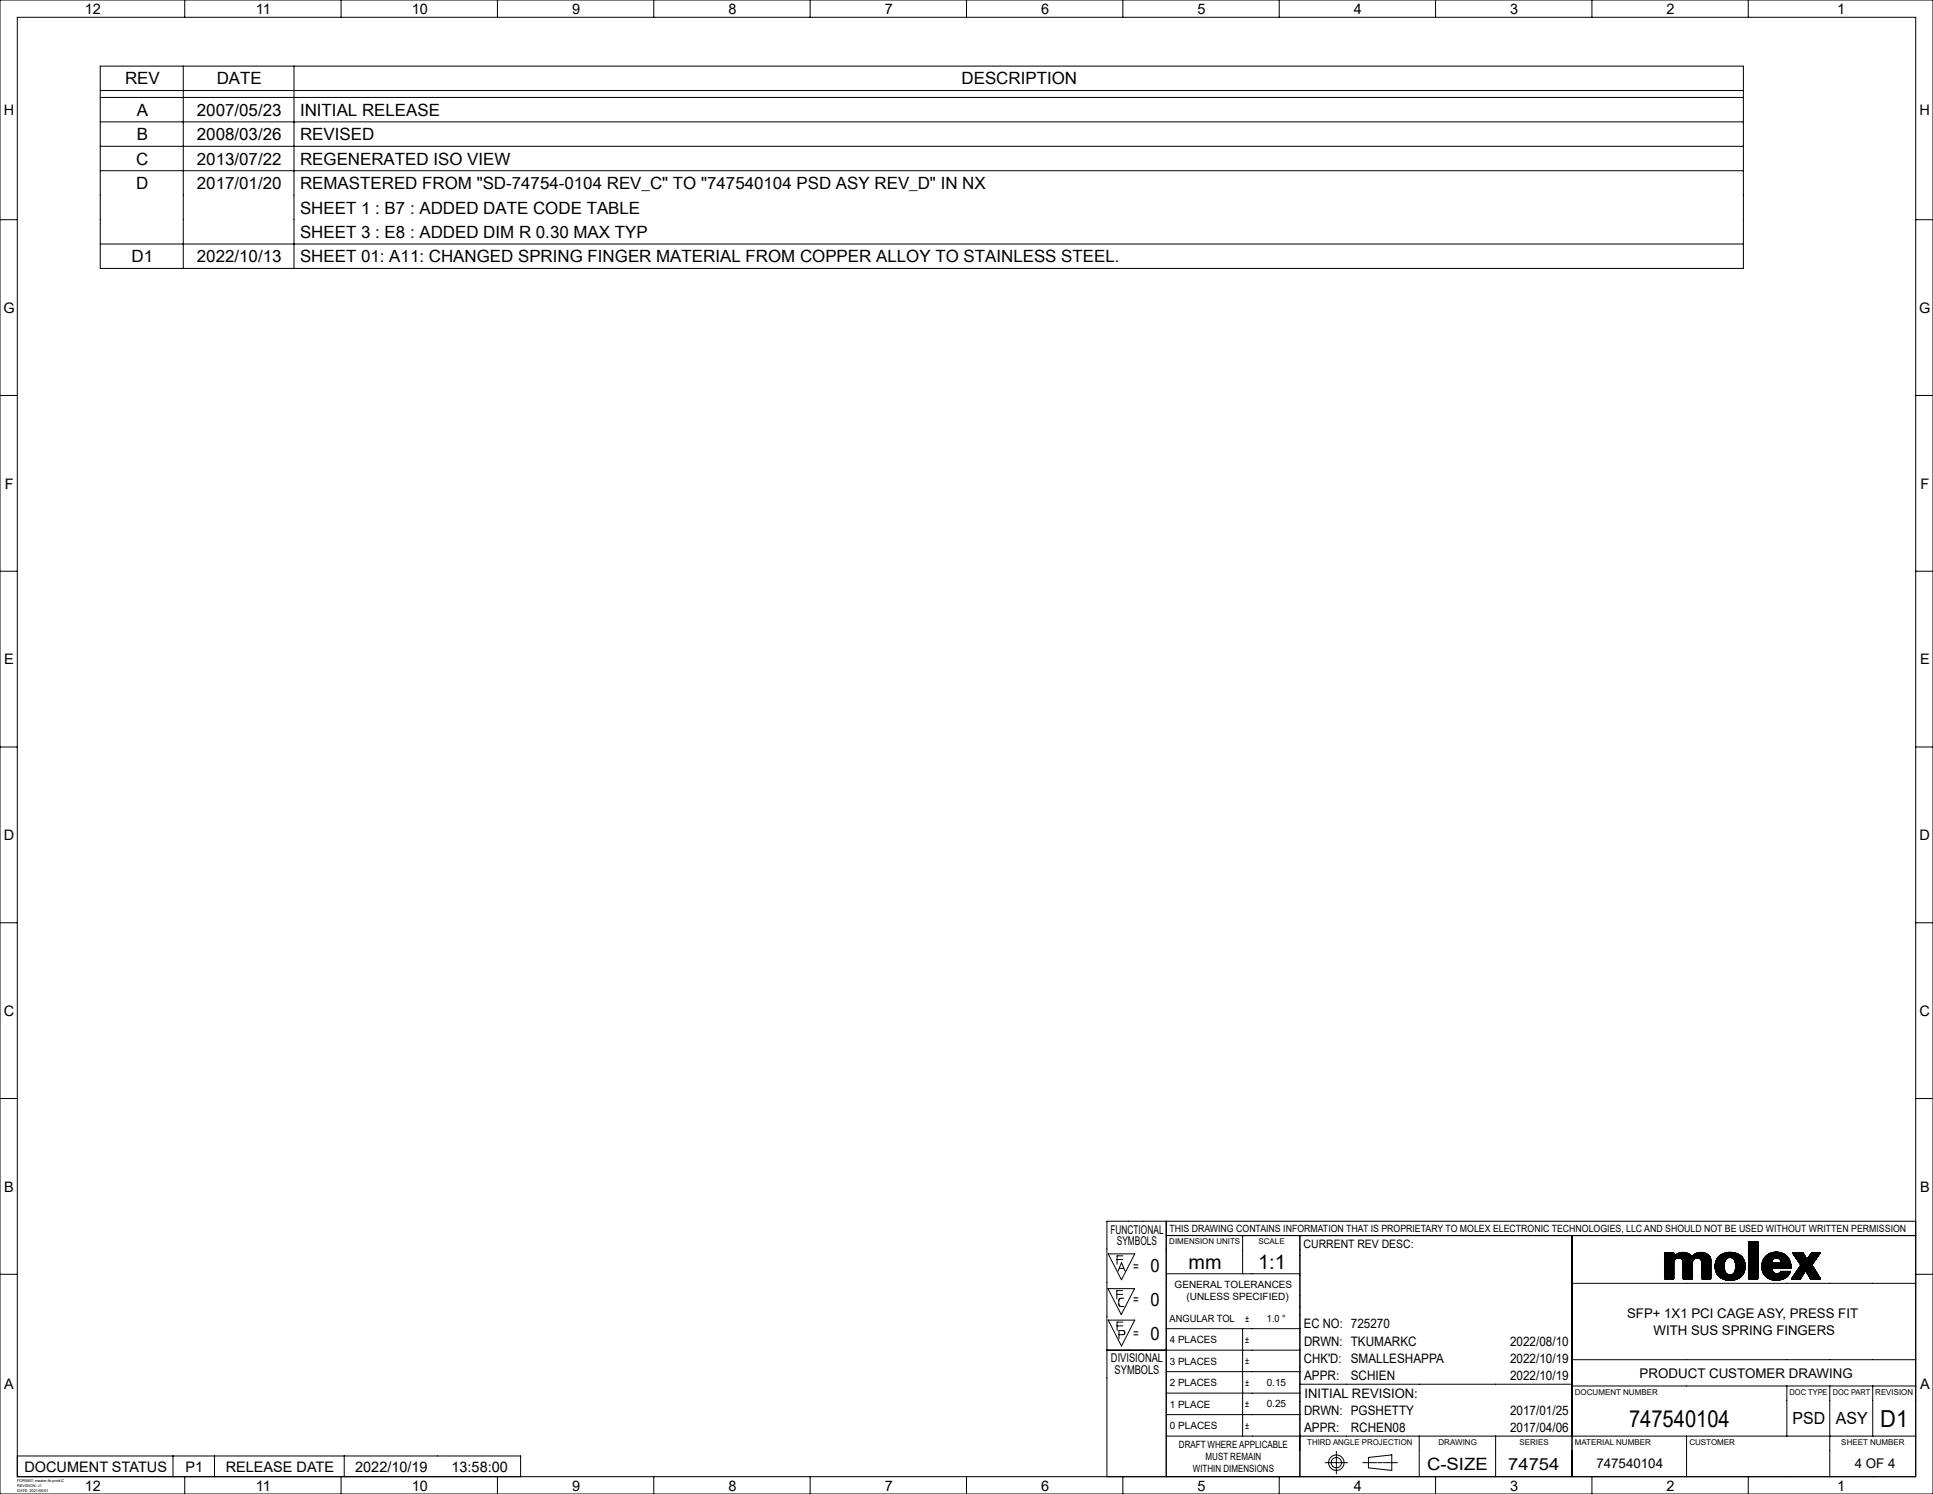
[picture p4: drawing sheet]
<svg xmlns="http://www.w3.org/2000/svg" width="559mm" height="432mm" viewBox="0 0 559 432" stroke-linecap="round" stroke-linejoin="round" font-family="sans-serif">
<g fill="none" stroke="#000" stroke-width=".29">
<path d="M0 0h558.8v431.8h-558.8zM5 5h548.8v421.8h-548.8zM29 19.1h475v58.5h-475zM53 19.1v58.5M53.4 0v5M85 19.1v58.5M98.6 0v5M143.8 0v5M189 0v5M234.2 0v5M279.4 0v5M324.6 0v5"/>
<path d="M369.8 0v5M415 0v5M460.2 0v5M505.4 0v5M29 26.2h475M29 28.2h475M29 35.2h475M29 42.3h475M29 49.3h475M0 63.5h5M29 70.5h475M553.8 63.5h5"/>
<path d="M0 114.3h5M553.8 114.3h5M0 165.1h5M553.8 165.1h5M0 215.9h5M553.8 215.9h5M0 266.7h5M553.8 266.7h5M0 317.5h5M553.8 317.5h5M337.1 357.1h216.7M337.1 353v73.8"/>
<path d="M359.2 357.1v11M375.8 357.1v69.7M454.4 357.1v69.7M505.4 358.8v10.8M505.4 358.8h2.8M505.5 358.8l-.1 .1M505.6 358.8l-.2 .2M505.6 358.8l-.2 .3 .3-.3M505.7 358.8l-.3 .3M505.8 358.8l-.4 .4M505.9 358.8l-.5 .5M506 358.8l-.6 .6"/>
<path d="M506.1 358.8l-.7 .7M506.2 358.8l-.8 .8M506.3 358.8l-.9 .9M506.5 358.8l-1.1 1.1M506.6 358.8l-1.2 1.2M506.8 358.8l-1.4 1.4M506.9 358.8l-1.5 1.5M507.1 358.8l-1.7 1.7M507.4 358.8l-2 2M507.5 358.8l-2.1 2.1M507.7 358.8l-2.3 2.3M507.8 358.8l-2.4 2.4"/>
<path d="M508 358.8l-2.6 2.6M508.1 358.8l-2.7 2.7M508.2 360l-2.8 2.8M508.2 359.9l-2.8 2.8M508.2 359.8l-2.8 2.8M508.2 359.7l-2.8 2.8M508.2 359.6l-2.8 2.8M508.2 359.5l-2.8 2.8M508.2 359.4l-2.8 2.8M508.2 359.3l-2.8 2.8M508.2 359.2l-2.8 2.8M508.2 359.1l-2.8 2.8"/>
<path d="M508.2 359l-2.8 2.8M508.2 358.9l-2.8 2.8M508.2 358.9l-2.8 2.7M508.2 358.8v10.8M553.8 353h-233.8v73.8M0 368.3h5M320.3 372.5h7.7l-3.9 7.4zM320.4 362.4h7.6l-3.8 7.5zM322.9 374.1h1.6M322.9 364h1.7M323.3 367.3l.9-2.4 1 2.4M323.6 366.6h1.3"/>
<path d="M324.5 373h-1.6v2.4M324.6 363h-1.7v2.4M324.9 375.2l-1.1 .1-.4 .6 .1 1.4 .6 .3h.8M337.1 368.1h38.7M454.4 370.9h99.4M481.2 369.2l2.7-2.7-2.7 2.8M481.2 368.1l2.7-2.6-2.7 2.8M481.2 365.7l2.7-2.7-2.7 2.8M481.2 365l2.7-2.7-2.7 2.8M481.2 364.2l2.1-2.1-2.1 2.1M481.2 363.5l1.4-1.4-1.4 1.4M481.2 363.2l1.1-1.1-1.1 1.1"/>
<path d="M481.2 362.5l.4-.4-.4 .4M481.2 369.6h2.7M481.2 362.1h2.7M481.2 362.1v7.5M481.2 362.1v.1M481.3 362.1l-.1 .1M481.3 362.1l-.1 .2M481.4 369.6l2.5-2.4-2.4 2.4M481.4 362.1l-.2 .3M481.7 362.1l-.5 .5M481.8 362.1l-.6 .7M481.9 362.1l-.7 .8"/>
<path d="M482 362.1l-.8 .8M482.1 362.1l-.9 1M482.4 362.1l-1.2 1.3M482.4 369.6l1.5-1.3-1.4 1.3M482.7 362.1l-1.5 1.5M482.8 362.1l-1.6 1.7M482.9 362.1l-1.7 1.8M483 362.1l-1.8 1.8M483.1 362.1l-1.9 2M483.4 362.1l-2.2 2.3M483.5 369.6l.4-.3-.3 .3M483.5 362.1l-2.3 2.4"/>
<path d="M483.7 362.1l-2.5 2.5M483.7 362.1l-2.5 2.6M483.8 362.1l-2.6 2.7M483.9 364.9a1.34 1.34 0 0 1 1.3-1.3 1.34 1.34 0 0 1 1.4 1.3M483.9 368.6l-1 1M483.9 368.5l-1.2 1.1M483.9 368.4l-1.3 1.2M483.9 368.1l-1.6 1.5M483.9 368l-1.7 1.6M483.9 367.9l-1.8 1.7M483.9 367.8l-1.9 1.8M483.9 367.7l-2 1.9"/>
<path d="M483.9 367.5l-2.1 2.1 2.1-2.1M483.9 367.4l-2.3 2.2M483.9 367.1l-2.6 2.5M483.9 366.9l-2.7 2.7M483.9 366.8l-2.7 2.7M483.9 366.6l-2.7 2.8M483.9 366.3l-2.7 2.8M483.9 366.2l-2.7 2.8M483.9 366.2l-2.7 2.7M483.9 366l-2.7 2.8M483.9 365.9l-2.7 2.8M483.9 365.8l-2.7 2.8"/>
<path d="M483.9 365.7l-2.7 2.7M483.9 365.6l-2.7 2.8M483.9 365.3l-2.7 2.8M483.9 365.2l-2.7 2.8M483.9 365.1l-2.7 2.7M483.9 365l-2.7 2.7M483.9 364.9l-2.7 2.8M483.9 369.6h-.1M483.9 369.5l-.1 .1M483.9 369.5l-.2 .1M483.9 369.2l-.5 .4M483.9 369l-.6 .6"/>
<path d="M483.9 369l-.7 .6M483.9 368.9l-.8 .7M483.9 368.8l-.9 .8M483.9 368.7l-1 .9M483.9 364.9v4.7M483.9 362.1v1.1a3.4 3.4 0 0 1 5.2 0 3.4 3.4 0 0 1 4.9-.3M483.9 364.8l-2.7 2.7M483.9 362.9l-2.7 2.7M483.9 362.7l-2.7 2.8M483.9 362.7l-2.7 2.7M483.9 362.6l-2.7 2.7M483.9 362.4l-2.7 2.8"/>
<path d="M483.9 362.1l-2.7 2.8M483.9 364.7l-2.7 2.7M483.9 364.6l-2.7 2.8M484 364.4l-2.8 2.8M484 364.3l-2.8 2.8M484.5 362.6l-3.3 3.3M484.7 362.5l-3.5 3.5M485 362.3l-3.8 3.8M485.2 362.2l-4 4M485.4 362.2l-4.2 4.1M485.5 362.1l-4.3 4.3M485.6 362.1l-4.4 4.4"/>
<path d="M485.8 362l-4.6 4.6M485.9 362l-4.7 4.7M486 362l-4.8 4.8M486.1 362l-4.9 4.9M486.3 362l-5.1 5.1M486.3 362l-1.7 1.7M486.4 364.2l1.8-1.8-1.8 1.8M486.5 362l-1.8 1.7M486.6 364.9v4.7h2.7M486.6 362l-1.7 1.6M486.6 362l-1.6 1.6M486.7 362l-1.6 1.6"/>
<path d="M486.9 362l-1.7 1.6M486.9 362l-1.5 1.6 1.6-1.6M487.1 362l-1.6 1.6M487.2 362l-1.6 1.6M487.3 362.1l-1.6 1.5M487.4 369.6l1.9-1.9-1.9 1.9M487.4 362.1l-1.7 1.6M487.5 362.1l-1.7 1.6M487.5 362.1l-1.6 1.6M487.6 362.1l-1.7 1.7M487.7 362.2l-1.7 1.6M487.8 362.2l-1.7 1.7 1.7-1.7"/>
<path d="M487.9 362.3l-1.7 1.7M488 362.3l-1.8 1.7M488 362.3l-1.7 1.8M488.1 369.6l1.2-1.1-1.2 1.1M488.1 362.4l-1.8 1.7M488.3 362.5l-1.9 1.8M488.4 362.5l-1.9 1.9M488.4 362.6l-1.9 1.9M488.5 362.6l-2 1.9M488.5 362.6l-2 2M488.6 362.7l-2.1 2M488.6 362.7l-2 2.1"/>
<path d="M488.7 362.8l-2.1 2.1M488.8 362.8l-2.2 2.2M488.8 369.6l.5-.4-.4 .4M488.8 362.9l-2.2 2.3 2.3-2.3M488.9 363l-2.3 2.3M489 363l-2.4 2.5M489 363.1l-2.4 2.4M489 363.1l-2.4 2.5M489.3 369.6v-4.7a1.34 1.34 0 0 1 1.3-1.3 1.34 1.34 0 0 1 1.4 1.3v4.7M489.3 369.6h.1M489.3 369.5l-.1 .1M489.3 369.5l-.2 .1"/>
<path d="M489.3 369.4l-.3 .2M489.3 369.3l-.3 .3M489.3 369l-.6 .6M489.3 368.9l-.7 .7M489.3 368.8l-.9 .8M489.3 368.7l-.9 .9M489.3 368.6l-1 1M489.3 368.3l-1.3 1.3M489.3 368.2l-1.5 1.4M489.3 368l-1.6 1.6 1.6-1.6M489.3 367.9l-1.8 1.7M489.3 367.6l-2.1 2"/>
<path d="M489.3 367.4l-2.2 2.2M489.3 367.3l-2.4 2.3M489.3 367.2l-2.5 2.4M489.3 367l-2.6 2.6M489.3 366.9l-2.7 2.7 2.7-2.6M489.3 366.6l-2.7 2.9M489.3 366.4l-2.7 2.8M489.3 366.3l-2.7 2.8M489.3 366.3l-2.7 2.7M489.3 366.1l-2.7 2.8M489.3 365.8l-2.7 3M489.3 365.7l-2.7 2.8"/>
<path d="M489.3 365.7l-2.7 2.7M489.3 365.5l-2.7 2.8M489.3 365.4l-2.7 2.8M489.3 365.3l-2.7 2.8M489.3 365.2l-2.7 2.8M489.3 365.1l-2.7 2.8M489.3 364.8l-2.7 3M489.3 364.7l-2.7 2.8M489.3 364.5l-2.7 2.9M489.4 364.4l-2.8 2.9M489.5 364.2l-2.9 3M489.7 362.6l-3.1 3.2"/>
<path d="M490.2 362.3l-3.6 3.6 3.4-3.5M490.4 362.2l-3.8 3.9M490.7 362.1l-4.1 4.1 4-4M490.8 363.6l1.7-1.5-1.6 1.5M490.8 362.1l-4.2 4.3M491 362l-4.4 4.5M491.1 362l-4.5 4.5M491.2 362l-4.6 4.7M491.3 362l-4.7 4.8M491.5 362l-4.9 5 4.9-5M491.7 362l-5.1 5.1M491.7 364.2l1.8-1.7-1.7 1.7"/>
<path d="M491.8 362l-1.9 1.7M491.8 362l-1.6 1.6M491.9 364.6l1.9-1.9-1.9 1.9M491.9 362l-1.6 1.6M492 369.5l2.6-2.6-2.6 2.7M492 367.8l2.6-2.6-2.6 2.7M492 367l2.6-2.5-2.6 2.7M492 369.6h2.6M492.1 362l-1.7 1.6M492.2 362l-1.7 1.6M492.2 362l-1.5 1.6M492.3 362l-1.6 1.6"/>
<path d="M492.6 369.6l2-1.9-2 1.9M492.6 362.1l-1.6 1.5M492.7 362.1l-1.6 1.5M492.7 362.1l-1.5 1.6M492.8 362.1l-1.6 1.6M492.9 362.2l-1.6 1.5M493 362.2l-1.6 1.6M493 362.2l-1.5 1.6 1.6-1.5M493.2 362.3l-1.7 1.6M493.2 362.3l-1.6 1.7M493.3 362.4l-1.7 1.6M493.4 362.4l-1.7 1.7"/>
<path d="M493.6 362.5l-1.8 1.8M493.6 362.6l-1.7 1.7M493.7 362.6l-1.8 1.8M493.7 362.6l-1.8 1.9M493.9 362.8l-1.9 1.9M494 362.8l-2 2M494 362.9l.6 1.2M494 362.9l-2 2M494.1 362.9l-2.1 2.1M494.1 363l-2.1 2.1M494.2 363l-2.2 2.2M494.2 363.1l-2.2 2.2"/>
<path d="M494.2 363.1l-2.2 2.3M494.3 363.2l-2.3 2.3M494.3 363.2l-2.3 2.5 2.4-2.4M494.4 363.4l-2.4 2.4M494.4 363.4l-2.4 2.6M494.5 363.5l-2.5 2.5M494.5 363.6l-2.5 2.5M494.5 363.7l-2.5 2.6M494.5 363.8l-2.5 2.8M494.6 364l-2.6 2.7M494.6 369.6h-.1M494.6 369.5l-.1 .1"/>
<path d="M494.6 369.4l-.2 .2M494.6 369.2l-.4 .4M494.6 369.1l-.5 .5M494.6 369l-.6 .6M494.6 368.9l-.7 .7M494.6 368.8l-.8 .8M494.6 368.7l-1 .9M494.6 368.5l-1.1 1.1M494.6 368.4l-1.3 1.2M494.6 368.3l-1.3 1.3M494.6 368.2l-1.4 1.4M494.6 368.1l-1.6 1.5"/>
<path d="M494.6 368l-1.6 1.6M494.6 367.9l-1.7 1.7M494.6 367.8l-1.9 1.8M494.6 367.5l-2.2 2.1M494.6 367.4l-2.3 2.2M494.6 367.3l-2.3 2.3M494.6 367.2l-2.5 2.4M494.6 367.1l-2.6 2.5M494.6 366.8l-2.6 2.6M494.6 366.7l-2.6 2.6M494.6 366.6l-2.6 2.6M494.6 366.5l-2.6 2.6"/>
<path d="M494.6 366.4l-2.6 2.6M494.6 366.2l-2.6 2.7 2.6-2.6M494.6 366.1l-2.6 2.6M494.6 365.9l-2.6 2.7M494.6 365.9l-2.6 2.6M494.6 365.8l-2.6 2.6M494.6 365.6l-2.6 2.7M494.6 365.5l-2.6 2.7 2.6-2.6M494.6 365.3l-2.6 2.7M494.6 365l-2.6 2.7M494.6 364.9l-2.6 2.7M494.6 364.9l-2.6 2.6"/>
<path d="M494.6 364.7l-2.6 2.7M494.6 364.6l-2.6 2.7M494.6 364.3l-2.6 2.7M494.6 364.2l-2.6 2.7M494.6 364.1l-2.6 2.6M494.6 364.1v5.5M495.8 366.7l4.8-4.7-4.8 4.8M496.3 363.8a4.3 4.3 0 0 0 1 5.4M497.3 362.8l-1 1M497.3 362.8l-.9 .9M497.5 362.7l-1.1 1.1M497.7 362.5l-1.5 1.5"/>
<path d="M498 362.4l-1.9 1.9M498.1 362.4l-2 2M498.3 362.3l-2.3 2.2M498.4 366l-2.1 2.1M498.4 365.9l-2.1 2.2M498.4 366.1l-2 2.1M498.4 365.8l-2.1 2.2M498.4 366.2l-2 2.1M498.4 366.3l-2 2M498.4 365.7l-2.2 2.2M498.4 366.4l-1.9 2 2-1.9M498.4 365.5l-2.2 2.4"/>
<path d="M498.5 365.5l-2.4 2.3M498.5 366.5l-2 2M498.5 365.3l-2.4 2.4M498.5 362.2l-2.5 2.5M498.5 366.6l-1.9 2M498.5 366.7l-1.8 2 1.8-1.9M498.5 365.2l-2.4 2.5M498.5 365.1l-2.4 2.5M498.5 366.9l-1.8 1.8M498.5 365l-2.5 2.5M498.5 367l-1.7 1.8M498.6 367.1l-1.8 1.7"/>
<path d="M498.6 367.1l-1.8 1.8M498.6 364.8l-2.6 2.6M498.6 367.2l-1.7 1.7M498.6 364.6l-2.6 2.7M498.6 367.3l-1.5 1.8M498.6 362.2l-2.7 2.7M498.7 364.5l-2.7 2.7M498.7 367.5l-1.6 1.6M498.7 364.4a1.47 1.47 0 0 1 1.4-1 1.47 1.47 0 0 1 1.4 1M498.7 364.4l-.3 1.6 .3 1.5M498.7 364.4l-2.8 2.8M498.7 362.1l-2.8 2.9"/>
<path d="M498.8 367.7l-1.6 1.5M498.8 367.8l-1.5 1.4M498.9 367.8l-1.5 1.5M498.9 364.1l-3 3M498.9 362.1l-3 3M498.9 367.9l-1.4 1.4M498.9 367.9l-1.4 1.5M499 368l-1.4 1.4M499 368.1l-1.3 1.3M499.1 362.1l-3.3 3.2M499.1 368.1l-1.4 1.4M499.1 362l-3.3 3.3"/>
<path d="M499.2 368.2l-1.4 1.3M499.2 368.2l-1.3 1.3M499.3 368.2l-1.4 1.4M499.3 362l-3.5 3.5M499.3 368.3l-1.3 1.3M499.4 362l-3.6 3.6M499.4 368.3l-1.3 1.3M499.5 368.4l-1.3 1.3 1.3-1.3M499.5 362l-3.7 3.7M499.6 362l-3.8 3.8M499.6 368.4l-1.3 1.3M499.7 368.4l-1.3 1.4 1.4-1.3"/>
<path d="M499.8 362l-4 3.9M499.9 368.5l-1.4 1.3M499.9 361.9l-4.1 4.1M499.9 361.9l-4.1 4.2M500 368.5l-1.4 1.3M500 368.5l-1.3 1.4M500.1 361.9l-4.3 4.3M500.2 368.5l-1.5 1.4M500.2 361.9l-4.4 4.4M500.2 361.9l-4.4 4.5M500.3 368.5l-1.5 1.4M500.3 363.5l1.4-1.3-1.3 1.3"/>
<path d="M500.4 368.5l-1.5 1.4M500.4 361.9l-4.6 4.6M500.5 362l-4.7 4.6M500.5 368.4l-1.5 1.5M500.7 368.4l-1.6 1.6M500.8 362l-4.9 4.9M500.9 362l-5 5M501 362l-1.7 1.7M501.1 362l-1.6 1.5M501.2 362l-1.5 1.5M501.3 362.1l-1.5 1.4M501.4 362.1l-1.5 1.3"/>
<path d="M501.5 362.1l-1.4 1.3M501.5 364.4a3.2 3.2 0 0 1-.9 4 1.47 1.47 0 0 1-1.9-.9M501.5 362.1l-1.3 1.3M501.5 364.5l1.7-1.6-1.7 1.6M501.6 362.1l-1.4 1.3M501.7 365.1l1.9-1.8-1.9 1.9M501.8 362.2l-1.3 1.3M501.9 362.2l-1.3 1.3M502 362.3l-1.3 1.3M502 362.3l-1.2 1.3 1.3-1.3M502.2 362.4l-1.3 1.3M502.3 362.4l-1.4 1.3"/>
<path d="M502.3 362.4l-1.3 1.3M502.4 362.5l-1.4 1.3M502.5 362.5l-1.4 1.3M502.5 362.5l-1.3 1.4M502.6 362.6l-1.4 1.4M502.7 362.6l-1.4 1.5M502.8 362.7l-1.5 1.4M502.9 362.7l-1.5 1.5M503 362.8l-1.6 1.5M503 362.8a4.1 4.1 0 0 1 1.1 5 4.1 4.1 0 0 1-4.7 2.2l-2.1-.8M503 362.8a5.3 5.3 0 0 0-5.7 0M503.1 362.8l-1.6 1.6"/>
<path d="M503.2 363l-1.6 1.6M503.3 363l-1.7 1.7M503.3 363l-1.7 1.8M503.4 363.1l-1.8 1.8M503.5 363.1l-1.9 1.9M503.5 363.2l-1.8 1.9M503.6 363.3l-1.9 2M503.7 363.4l-2 2M503.7 363.4l-2 2.1M503.7 368.6l-.5 .5M503.8 363.5l-2.1 2.1 2.1-2M503.8 363.6l-2 2.2"/>
<path d="M503.9 363.7l-2.1 2.2M503.9 363.8l-2.1 2.2M504 368.2l-1.1 1.1M504 363.8l-2.2 2.3M504 363.9l-2.2 2.3M504 363.9l-2.3 2.4M504.1 364l-2.4 2.4M504.1 368l-1.5 1.5M504.1 364.1l-2.4 2.4M504.1 367.9l-1.6 1.6M504.1 364.2l-2.4 2.4M504.2 364.2l-2.5 2.6"/>
<path d="M504.2 364.3l-2.5 2.6M504.2 367.7l-2 1.9M504.2 364.4l-2.6 2.6M504.3 364.5l-2.7 2.7M504.3 367.5l-2.3 2.2M504.3 364.5l-2.7 2.8M504.3 364.6l-2.8 2.8M504.3 364.7l-2.9 2.9M504.3 367.3l-2.4 2.5M504.4 364.8l-3 3M504.4 367.2l-2.6 2.6M504.4 364.8l-5.2 5.2 1.6-1.7"/>
<path d="M504.4 364.9l-5.1 5.1M504.4 367.1l-2.8 2.8M504.4 365l-5 5M504.4 366.9l-3 3M504.4 365.1l-4.8 4.9 4.9-4.8M504.5 366.8l-3.1 3.1M504.5 365.3l-4.8 4.8M504.5 366.7l-3.3 3.3M504.5 365.4l-4.7 4.7M504.5 366.5l-3.4 3.5M504.5 366.5l-3.5 3.5M504.5 365.5l-4.5 4.6"/>
<path d="M504.5 365.6l-4.4 4.5M504.5 366.3l-3.7 3.7M504.5 366.2l-3.8 3.8M504.5 365.8l-4.2 4.3M504.5 365.7l-4.3 4.4M504.5 366.1l-3.9 4M504.5 366l-4 4.1M504.5 365.9l-4.1 4.2M505.4 360.6l1.8-1.8-1.8 1.8M505.4 369.6h2.8M508.2 369.6h-.1M508.2 369.5l-.1 .1"/>
<path d="M508.2 369.5l-.2 .1M508.2 369.4l-.3 .2M508.2 369.3l-.4 .3M508.2 369.2l-.4 .4M508.2 369.1l-.6 .5M508.2 369l-.6 .6M508.2 368.9l-.7 .7M508.2 368.8l-.9 .8M508.2 368.7l-.9 .9M508.2 368.6l-1 1M508.2 368.5l-1.2 1.1M508.2 368.4l-1.3 1.2"/>
<path d="M508.2 368.3l-1.3 1.3M508.2 368.2l-1.5 1.4M508.2 368.1l-1.6 1.5M508.2 368l-1.6 1.6M508.2 367.9l-1.8 1.7M508.2 367.8l-1.9 1.8M508.2 367.6l-2 2 2-1.9M508.2 367.5l-2.2 2.1M508.2 367.4l-2.3 2.2M508.2 367.3l-2.3 2.3M508.2 367.2l-2.5 2.4M508.2 367.1l-2.6 2.5"/>
<path d="M508.2 367l-2.6 2.6M508.2 366.9l-2.8 2.7M508.2 366.8l-2.8 2.8M508.2 366.6l-2.8 2.8M508.2 366.6l-2.8 2.7M508.2 366.5l-2.8 2.8M508.2 366.3l-2.8 2.8M508.2 366.3l-2.8 2.7M508.2 366.2l-2.8 2.8M508.2 366l-2.8 2.8M508.2 365.9l-2.8 2.8M508.2 365.9l-2.8 2.7"/>
<path d="M508.2 365.7l-2.8 2.8M508.2 365.6l-2.8 2.8M508.2 365.6l-2.8 2.7M508.2 365.4l-2.8 2.8M508.2 365.3l-2.8 2.8M508.2 365.2l-2.8 2.8M508.2 365.1l-2.8 2.8M508.2 365l-2.8 2.8M508.2 364.9l-2.8 2.8M508.2 364.8l-2.8 2.8M508.2 364.7l-2.8 2.8M508.2 364.6l-2.8 2.8"/>
<path d="M508.2 364.5l-2.8 2.8M508.2 364.4l-2.8 2.8M508.2 364.3l-2.8 2.8M508.2 364.2l-2.8 2.8M508.2 364.1l-2.8 2.8M508.2 364l-2.8 2.8M508.2 363.9l-2.8 2.8M508.2 363.8l-2.8 2.8M508.2 363.7l-2.8 2.8M508.2 363.6l-2.8 2.8M508.2 363.5l-2.8 2.8M508.2 363.4l-2.8 2.7"/>
<path d="M508.2 363.3l-2.8 2.8M508.2 363.2l-2.8 2.8M508.2 363.1l-2.8 2.7M508.2 363l-2.8 2.8M508.2 362.9l-2.8 2.8M508.2 362.7l-2.8 2.8M508.2 362.7l-2.8 2.7M508.2 362.6l-2.8 2.8M508.2 362.4l-2.8 2.8M508.2 362.4l-2.8 2.7M508.2 362.3l-2.8 2.8M508.2 362.1l-2.8 2.8"/>
<path d="M508.2 362.1l-2.8 2.7M508.2 362l-2.8 2.8M508.2 361.8l-2.8 2.8M508.2 361.7l-2.8 2.8M508.2 361.7l-2.8 2.7M508.2 361.5l-2.8 2.8M508.2 361.4l-2.8 2.8M508.2 361.4l-2.8 2.7M508.2 361.2l-2.8 2.8M508.2 361.1l-2.8 2.8M508.2 361l-2.8 2.8M508.2 361l-2.8 2.7"/>
<path d="M508.2 360.8l-2.8 2.8M508.2 360.7l-2.8 2.8M508.2 360.7l-2.8 2.7M508.2 360.5l-2.8 2.8M508.2 360.4l-2.8 2.8M508.2 360.4l-2.8 2.7M508.2 360.2l-2.8 2.8M508.2 360.1l-2.8 2.8M509.3 366.1l4.3-4.2-4.3 4.3M509.3 365.7l3.9-3.8-3.9 3.9M509.3 366.4l4.6-4.5-4.6 4.6M509.3 366.5l.5 1.6"/>
<path d="M509.3 366.8l4.9-4.8-4.8 4.8M509.6 367.8l2.8-2.7-2.7 2.7M509.8 368.1l1.1 1.2 1 .5 1.1 .2M510.9 362.7l-.8 .8M511.2 362.5l-1.3 1.3M511.4 362.4l-1.6 1.6M511.4 369.6l1.7-1.6-1.6 1.6M511.6 362.3l-1.9 1.9M511.8 362.2a4.1 4.1 0 0 0-2.5 4.3M511.8 362.2l-2.2 2.2M511.9 362.2l-2.3 2.3M512.1 362.1l-2.6 2.6"/>
<path d="M512.2 364.9l-2.6 2.7M512.2 365l-2.6 2.6M512.2 364.8l-2.7 2.7M512.2 366.8l-1.9 1.9M512.2 364.7l-2.7 2.7M512.2 366.9l-1.8 1.9M512.2 362l-2.7 2.8M512.2 367l-1.8 1.9 1.9-1.8M512.3 365.1l-2.7 2.6M512.3 364.5l-2.8 2.9M512.3 367.1l-1.8 1.9M512.3 367.2l-1.8 1.8"/>
<path d="M512.3 364.3l-2.8 3M512.4 367.3l-1.8 1.8M512.4 367.4l-1.8 1.7M512.4 369.9l2.6-2.4-2.5 2.4M512.4 362l-3 3M512.4 367.4l-1.7 1.7M512.5 362l-3.1 3.1M512.5 367.5l-1.7 1.7M512.5 366.6l1.7-1.5-1.6 1.5M512.5 367.6l-1.6 1.7M512.6 365.1l-2.9 2.8M512.6 364a1.34 1.34 0 0 1 1.5-.3 1.34 1.34 0 0 1 .8 1.4h-2.7z"/>
<path d="M512.6 362l-3.2 3.2M512.6 367.7l-1.7 1.6M512.7 367.7l-1.6 1.7 1.6-1.6M512.7 365.1l-3 2.9M512.8 361.9l-3.5 3.5M512.8 365.1l-3 3M512.8 367.8l-1.7 1.6M512.8 367.9l-1.6 1.6M512.8 361.9l-3.5 3.6M512.9 367.9l-1.7 1.6M513 361.9l-3.7 3.7M513 365.1l-3.2 3.1"/>
<path d="M513 368l-1.7 1.5M513 370l2.7-2.5-2.6 2.5M513.1 365.1l-3.2 3.2M513.2 363.6l1.5-1.5-1.7 1.6M513.2 368.1l-1.7 1.5M513.3 368.1l-1.7 1.6M513.3 365.1l-3.3 3.3M513.3 361.9l-4 4M513.3 368.1l-1.6 1.6M513.4 365.1l-3.4 3.4M513.4 361.9l-4.1 4.1M513.4 368.1l-1.7 1.6"/>
<path d="M513.5 365.1l-3.4 3.4M513.5 368.1l-1.7 1.7M513.6 368.1l-1.7 1.7M513.6 365.1l-3.5 3.5M513.7 368.1l-1.7 1.7M513.7 365.1l-3.5 3.5M513.7 361.9l-4.4 4.4M513.8 365.1l-3.6 3.6M513.8 368.1l-1.8 1.7M513.9 365.1l-1.6 1.5M513.9 368.1l-1.8 1.8M514 361.9l-4.7 4.7"/>
<path d="M514 365.1l-1.6 1.5M514.1 366.6l3-2.9-3 2.9M514.1 361.9l-4.8 4.8M514.2 368l-1.9 1.9 1.7-1.8M514.3 365.1l-1.6 1.5M514.3 362l-4.9 4.9M514.4 365.1l-1.6 1.5M514.4 362l-5 5M514.5 362l-5.1 5.1M514.5 365.1l-1.6 1.5M514.6 365.1l-1.6 1.5M514.6 362l-5.2 5.2"/>
<path d="M514.7 364.2l1.5-1.4-1.5 1.5M514.7 365.1l-1.6 1.5M514.8 367.5h2.8l-.4 .9-1.2 1.1M514.8 367.5h-.1M514.8 365.1l-1.6 1.5M514.8 362.1l-1.6 1.5M514.8 367.5l-.2 .2M514.9 362.1l-1.6-.2-1.5 .3M514.9 362.1l1.3 .7 1 1.1M514.9 364.8l1.7-1.7-1.7 1.8M514.9 362.1l-1.5 1.5M515 362.1l-1.5 1.5"/>
<path d="M515.1 362.2l-1.5 1.4M515.1 369.8l2.3-2.3-2.5 2.4M515.1 367.5l-2.6 2.5M515.1 362.2l-1.4 1.4M515.2 367.5l-2.6 2.5M515.2 362.2l-1.4 1.4M515.3 362.2l-1.4 1.4M515.3 367.5l-2.6 2.5M515.4 362.3l-1.5 1.3M515.4 367.5l-2.5 2.5M515.4 362.3l-1.4 1.4M515.5 367.5l-2.6 2.5"/>
<path d="M515.5 362.3l-1.4 1.4M515.6 362.4l-1.4 1.4 1.4-1.4M515.7 362.4l-1.4 1.4M515.8 362.5l-1.4 1.4M515.8 367.5l-2.6 2.5M515.9 362.6l-1.4 1.4M515.9 367.5l-2.6 2.5M516 367.5l-2.6 2.5M516 362.6l-1.5 1.4M516 369.5l-1.4 .4-1.6 .1M516 362.6l-1.4 1.5M516.1 362.7l-1.5 1.4"/>
<path d="M516.1 367.5l-2.6 2.5M516.2 367.5l-2.6 2.5M516.3 362.8l-1.6 1.5M516.3 362.9l-1.5 1.5M516.3 367.5l-2.6 2.5M516.4 362.9l-1.6 1.6M516.4 367.5l-2.6 2.5M516.5 363l-1.6 1.6M516.5 363l-1.6 1.7M516.5 367.5l-2.6 2.5M516.7 363.2l-1.8 1.8M516.7 363.2l-3.4 3.4"/>
<path d="M516.7 363.3l-3.3 3.3M516.8 363.3l-3.3 3.3M516.8 367.5l-2.8 2.5M516.9 363.4l-3.3 3.2M516.9 363.5l-3.1 3.1M516.9 367.5l-2.5 2.5M517 363.6l-3.1 3M517 368.6l-.5 .5M517.1 367.5l-2.6 2.4M517.1 363.8l-2.9 2.8M517.1 367.5l-2.4 2.4M517.1 363.8l-2.7 2.8"/>
<path d="M517.2 363.9l-2.8 2.7M517.2 368.4l-.9 .9M517.2 363.9l.5 1.3 .1 1.4h-5.6a1.38 1.38 0 0 0 1 1.4 1.38 1.38 0 0 0 1.6-.5M517.2 364l-2.7 2.6M517.2 367.5l-2.5 2.4M517.2 364l-2.5 2.6M517.3 364.1l-2.5 2.5M517.3 364.2l-2.5 2.4M517.3 368.1l-1.3 1.4M517.3 364.2l-2.3 2.4M517.4 364.3l-2.3 2.3M517.4 364.4l-2.3 2.2"/>
<path d="M517.4 364.5l-2.1 2.1M517.4 367.9l-1.6 1.7M517.5 364.5l-2.1 2.1M517.5 364.6l-2 2M517.5 367.7l-1.9 1.9M517.5 364.7l-1.9 1.9M517.5 367.6l-2 2.1M517.5 367.5l-2.4 2.3M517.5 364.8l-1.8 1.8M517.6 364.9l-1.8 1.7M517.6 367.5l-2.3 2.2M517.6 364.9l-1.7 1.7"/>
<path d="M517.6 365l-1.6 1.6M517.6 365.1l-1.5 1.5M517.7 365.2l-1.5 1.4M517.7 365.2l-1.4 1.4M517.7 365.3l-1.3 1.3M517.7 365.4l-1.2 1.2M517.7 365.5l-1.1 1.1M517.7 365.6l-1 1M517.8 365.7l-1 .9M517.8 365.7l-.9 .9M517.8 365.8l-.8 .8M517.8 365.9l-.7 .7"/>
<path d="M517.8 366.1l-.6 .5M517.8 366.1l-.5 .5M517.8 366.2l-.4 .4M517.8 366.3l-.3 .3M517.8 366.6h.1M517.8 366.5l-.1 .1M517.9 369.6h2.6l1.5-2.4 1.4 2.4M518.3 362.1l-.1 .1M518.4 362.1l-.1 .1M518.5 362.1l-.2 .2M518.6 362.1l-.3 .2M518.7 362.1l-.3 .3 .3-.3"/>
<path d="M518.7 362.9l.9-.8-.8 .8M518.9 362.1l-.4 .4M519 362.1l-.5 .5M519.1 362.1l-.5 .6M519.1 363.5l1.5-1.4-1.4 1.4M519.2 367.7l5.6-5.6-5.7 5.7M519.2 362.1l-.6 .6M519.3 362.1l-.7 .7M519.4 362.1l-.7 .7M519.6 364.2l1.8-1.7-1.7 1.8M519.7 362.1l-.9 .9M519.8 362.1l-.9 1"/>
<path d="M519.9 362.1l-1 1.1 1.1-1.1M520 364.8l1.8-1.7-1.7 1.8M520.1 362.1l-1.1 1.2M520.2 362.1l-1.2 1.2M520.3 362.1l-1.3 1.3M520.3 365.3l1.8-1.7-1.7 1.7M520.4 362.1l-1.3 1.3M520.6 369.5l-.1 .1M520.7 362.1l-1.5 1.5M520.8 369.2l-.5 .4M520.8 362.1l-1.5 1.6M520.9 369l-.6 .6"/>
<path d="M521 362.1l-1.7 1.7M521 368.9l-.8 .7M521.1 368.7l-.9 .9M521.1 362.1l-1.7 1.8M521.2 362.1h-3l2.4 3.5-2.7 4M521.2 362.1l1.2 1.9 1.3-1.9h2.5l-2.4 3.5M521.2 362.1l-1.8 1.8M521.3 362.2l-1.8 1.8M521.3 368.4l-1.3 1.2M521.3 362.3l-1.7 1.8M521.4 362.4l-1.8 1.8M521.5 368.1l-1.6 1.5"/>
<path d="M521.5 362.5l-1.8 1.9M521.5 362.6l-1.7 1.8M521.6 362.7l-1.8 1.8M521.6 362.7l-1.7 1.8M521.6 362.8l-1.7 1.8M521.7 362.9l-1.8 1.8M521.7 362.9l-1.7 1.8M521.8 367.6l-2 2 1.9-1.8M521.8 363l-1.8 1.8M521.9 363.2l-1.8 1.8M521.9 363.3l-1.7 1.7M521.9 363.3l-1.7 1.8"/>
<path d="M522 363.4l-1.7 1.8 1.7-1.8M522.1 363.6l-1.6 1.8 1.7-1.7M522.2 367.6l1.8-1.7-1.8 1.8M522.2 363.7l-1.7 1.8M522.3 363.8l-1.7 1.8M522.3 363.9l-1.9 1.9M523.1 369.1l1.8-1.7-1.8 1.8M523.4 369.6h2.9M523.5 362.3l.3-.2-.4 .4M523.8 365.6l2.5 4M523.8 365.6l-1.7 1.8M523.8 362.1l-.6 .6"/>
<path d="M523.9 365.7l-1.8 1.8M523.9 362.1l-.8 .8M523.9 365.5l-1.9 1.8M523.9 365.8l-1.7 1.7M524 362.1l-1.2 1.2M524 365.9l-1.7 1.8M524.1 366l-1.8 1.8M524.1 366l-1.7 1.9M524.1 362.1l-1.6 1.6M524.1 366.1l-1.7 1.8M524.2 365.1l-4.6 4.5M524.2 366.2l-1.8 1.8"/>
<path d="M524.2 362.1l-3.9 3.9M524.2 366.3l-1.7 1.7M524.3 366.3l-1.8 1.8M524.3 366.4l-1.7 1.8M524.3 362.1l-4.2 4.3M524.3 369.6l1.3-1.1-1.2 1.1M524.3 366.5l-1.7 1.7M524.4 366.5l-1.8 1.8M524.4 366.6l-1.7 1.8M524.4 362.1l-4.6 4.6M524.5 364.7l-5 4.9M524.5 366.6l-1.8 1.9"/>
<path d="M524.5 362.1l-4.8 4.8M524.5 366.7l-1.8 1.8M524.5 366.8l-1.7 1.8M524.6 366.8l-1.7 2M524.6 364.5l-5.2 5.1M524.6 362.1l-5.2 5.2M524.7 367l-1.8 1.8M524.7 367.1l-1.8 1.8M524.8 367.1l-1.8 1.8M524.8 367.2l-1.8 1.8M524.8 367.3l-1.7 1.8M524.9 364.1l-5.6 5.5"/>
<path d="M524.9 362.1l-6.1 6.1M525 367.5l-1.8 1.8M525 367.6l-1.7 1.8M525 362.1l-6.4 6.5M525.1 369.6l.7-.7-.7 .7M525.1 367.6l-1.8 1.9M525.1 367.7l-1.8 1.9M525.2 362.1l-6.9 6.8M525.2 363.7l-6 5.9M525.2 367.8l-1.8 1.8M525.2 362.1l-7 7M525.2 367.9l-1.7 1.7"/>
<path d="M525.3 368l-1.7 1.6M525.3 363.5l-6.2 6.1M525.3 368l-1.6 1.6M525.3 362.1l-7.3 7.4M525.3 368.1l-1.5 1.5M525.4 368.2l-1.4 1.4 1.4-1.4M525.5 368.3l-1.4 1.3M525.5 369.6l.5-.4-.5 .4M525.5 368.3l-1.3 1.3M525.6 363.1l-6.6 6.5M525.6 368.5l-1.1 1.1M525.6 362.1l-7.7 7.5"/>
<path d="M525.7 368.6l-1.1 1M525.7 368.6l-1 1M525.7 368.7l-.9 .9M525.7 362.1l-7.5 7.5M525.8 368.8l-.9 .8M525.8 369.6l.3-.2-.2 .2M525.9 362.7l-7 6.9M525.9 362.1l-7.6 7.5M525.9 369l-.7 .6M525.9 362.1l-7.5 7.5M525.9 369.1l-.5 .5M526 369.1l-.6 .5"/>
<path d="M526 362.1l-7.5 7.5M526.1 369.3l-.5 .3M526.1 369.6h.1M526.1 369.3l-.3 .3M526.1 362.3l-7.3 7.3M526.2 369.4l-.2 .2 .2-.1M526.2 362.1l-7.6 7.5M526.2 362.1l-7.5 7.5M526.3 369.6h-.1M553.8 368.3h5M320 390.2h55.8M320.4 381.5h7.6l-3.8 7.5z"/>
<path d="M322.9 383.2h1.7M323.5 385.8h1.1a.6 .6 0 0 0 .6-.6 .6 .6 0 0 0-.6-.6h-1.1v2.4M324.6 382.1h-1.7v2.4M337.1 384h38.7M337.1 396.4h38.7M359.2 384v31.1M454.4 393h99.4M337.1 415.1h216.7M337.1 402.6h38.7M337.1 408.9h38.7M375.8 400.1h78.6M386.3 419.5v2.7"/>
<path d="M410.3 415.1v11.7M432.4 415.1v11.7M454.4 400.6h99.4M487.6 415.1v11.7M516.5 400.6v14.5M529 400.6v26.2M541.4 400.6v14.5M5 420.8h145.5v6M50 420.8v6M53.4 426.8v5M62 420.8v6M98.6 426.8v5"/>
<path d="M99.5 420.8v6M143.8 426.8v5M189 426.8v5M234.2 426.8v5M279.4 426.8v5M324.6 426.8v5M369.8 426.8v5M383.1 422.7h2.7M386 422.7h.7M386.3 422.4v.7M386.3 423.3v2.7M386.9 422.7h2.7"/>
<path d="M393.9 422.7h4.1M395.6 421.2l6.7-.7v4.5l-6.7-.8zM398.3 422.7h1.3M399.9 422.7h4.1M415 426.8v5M460.2 426.8v5M505.4 426.8v5"/>
<circle cx="386.3" cy="422.7" r="2.25"/>
<circle cx="386.3" cy="422.7" r="1.5"/>
</g>
<g font-size="6.8">
<text x="470.9" y="412.3">747540104</text>
<text x="543.6" y="412.3">D1</text>
</g>
<g font-size="5.8">
<text x="343.6" y="366.8">mm</text>
<text x="363.7" y="366.8">1:1</text>
</g>
<g font-size="5.3">
<text x="332.6" y="367.8">0</text>
<text x="332.6" y="377.5">0</text>
<text x="332.6" y="387.3">0</text>
</g>
<g font-size="4.9">
<text x="36.1" y="24.4">REV</text>
<text x="62.6" y="24.4">DATE</text>
<text x="278" y="24.4">DESCRIPTION</text>
<text x="39.5" y="33.4">A</text>
<text x="56.9" y="33.5">2007/05/23</text>
<text x="86.7" y="33.5">INITIAL RELEASE</text>
<text x="39.5" y="40.5">B</text>
<text x="56.9" y="40.5">2008/03/26</text>
<text x="86.7" y="40.5">REVISED</text>
<text x="39.4" y="47.6">C</text>
<text x="56.9" y="47.6">2013/07/22</text>
<text x="86.7" y="47.6">REGENERATED ISO VIEW</text>
<text x="39.4" y="54.6">D</text>
<text x="56.9" y="54.6">2017/01/20</text>
<text x="86.7" y="54.7">REMASTERED FROM &quot;SD-74754-0104 REV_C&quot; TO &quot;747540104 PSD ASY REV_D&quot; IN NX</text>
<text x="86.7" y="61.7">SHEET 1 : B7 : ADDED DATE CODE TABLE</text>
<text x="86.7" y="68.8">SHEET 3 : E8 : ADDED DIM R 0.30 MAX TYP</text>
<text x="38.1" y="75.8">D1</text>
<text x="56.9" y="75.8">2022/10/13</text>
<text x="86.7" y="75.8">SHEET 01: A11: CHANGED SPRING FINGER MATERIAL FROM COPPER ALLOY TO STAINLESS STEEL.</text>
<text x="412.6" y="424.8">C-SIZE</text>
</g>
<g font-size="4.8">
<text x="518.2" y="411.6">PSD</text>
<text x="530.8" y="411.6">ASY</text>
<text x="436" y="424.7">74754</text>
</g>
<g font-size="4.2">
<text x="24.5" y="4">12</text>
<text x="74" y="4">11</text>
<text x="119" y="4">10</text>
<text x="165.4" y="4">9</text>
<text x="210.6" y="4">8</text>
<text x="255.8" y="4">7</text>
<text x="301" y="4">6</text>
<text x="346.2" y="4">5</text>
<text x="391.4" y="4">4</text>
<text x="436.6" y="4">3</text>
<text x="481.8" y="4">2</text>
<text x="531.1" y="4">1</text>
<text x="1.1" y="33.2">H</text>
<text x="554.9" y="33.2">H</text>
<text x="1" y="90.4">G</text>
<text x="554.8" y="90.4">G</text>
<text x="1.4" y="141.2">F</text>
<text x="555.2" y="141.2">F</text>
<text x="1.3" y="192">E</text>
<text x="555.1" y="192">E</text>
<text x="1.1" y="242.8">D</text>
<text x="554.9" y="242.8">D</text>
<text x="1.1" y="293.6">C</text>
<text x="554.9" y="293.6">C</text>
<text x="1.3" y="344.4">B</text>
<text x="555.1" y="344.4">B</text>
<text x="1.3" y="401.6">A</text>
<text x="555.1" y="401.6">A</text>
<text x="7.1" y="425.3">DOCUMENT STATUS</text>
<text x="53.6" y="425.3">P1</text>
<text x="65.2" y="425.3">RELEASE DATE</text>
<text x="102.7" y="425.3">2022/10/19</text>
<text x="130.5" y="425.3">13:58:00</text>
<text x="24.5" y="430.8">12</text>
<text x="74" y="430.8">11</text>
<text x="119" y="430.8">10</text>
<text x="165.4" y="430.8">9</text>
<text x="210.6" y="430.8">8</text>
<text x="255.8" y="430.8">7</text>
<text x="301" y="430.8">6</text>
<text x="346.2" y="430.8">5</text>
<text x="391.4" y="430.8">4</text>
<text x="436.6" y="430.8">3</text>
<text x="481.8" y="430.8">2</text>
<text x="531.1" y="430.8">1</text>
</g>
<g font-size="3.9">
<text x="327.6" y="367.2">=</text>
<text x="327.6" y="377">=</text>
<text x="470.4" y="381">SFP+ 1X1 PCI CAGE ASY, PRESS FIT</text>
<text x="327.6" y="386.7">=</text>
<text x="478" y="385.8">WITH SUS SPRING FINGERS</text>
<text x="474" y="398.2">PRODUCT CUSTOMER DRAWING</text>
<text x="461.5" y="424.4">747540104</text>
<text x="536.2" y="424.4">4 OF 4</text>
</g>
<g font-size="3.8">
<text x="377" y="383.9">EC NO: 725270</text>
<text x="377" y="388.9">DRWN: TKUMARKC</text>
<text x="436.5" y="388.9">2022/08/10</text>
<text x="377" y="393.9">CHK'D:</text>
<text x="390.5" y="393.9">SMALLESHAPPA</text>
<text x="436.5" y="393.9">2022/10/19</text>
<text x="377" y="398.9">APPR:</text>
<text x="390.5" y="398.9">SCHIEN</text>
<text x="436.5" y="398.9">2022/10/19</text>
<text x="377.1" y="403.9">INITIAL REVISION:</text>
<text x="377" y="408.9">DRWN: PGSHETTY</text>
<text x="377" y="413.9">APPR:</text>
<text x="390.5" y="413.9">RCHEN08</text>
<text x="436.5" y="408.9">2017/01/25</text>
<text x="436.5" y="413.9">2017/04/06</text>
</g>
<g font-size="3.5">
<text x="321" y="356.5">FUNCTIONAL</text>
<text x="322.9" y="360">SYMBOLS</text>
<text x="321.2" y="393.8">DIVISIONAL</text>
<text x="322.2" y="397.2">SYMBOLS</text>
</g>
<text font-size="3.4" x="376.9" y="360.7">CURRENT REV DESC:</text>
<g font-size="2.9">
<text x="338" y="356.1">THIS DRAWING CONTAINS INFORMATION THAT IS PROPRIETARY TO MOLEX ELECTRONIC TECHNOLOGIES, LLC AND SHOULD NOT BE USED WITHOUT WRITTEN PERMISSION</text>
<text x="339.6" y="372.2">GENERAL TOLERANCES</text>
<text x="343" y="375.8">(UNLESS SPECIFIED)</text>
<text x="338.1" y="382">ANGULAR TOL</text>
<text x="360" y="381.9">±</text>
<text x="366.3" y="382">1.0 °</text>
<text x="338.2" y="388.2">4 PLACES</text>
<text x="360" y="388.2">±</text>
<text x="338.2" y="394.4">3 PLACES</text>
<text x="360" y="394.4">±</text>
<text x="338.2" y="400.6">2 PLACES</text>
<text x="360" y="400.6">±</text>
<text x="366.2" y="400.6">0.15</text>
<text x="338.2" y="406.8">1 PLACE</text>
<text x="360" y="406.8">±</text>
<text x="366.2" y="406.8">0.25</text>
<text x="338.2" y="413">0 PLACES</text>
<text x="360" y="413">±</text>
<text x="340.8" y="418.4">DRAFT WHERE APPLICABLE</text>
<text x="344.8" y="425.6">WITHIN DIMENSIONS</text>
<text x="348.5" y="422">MUST REMAIN</text>
</g>
<text font-size="2.4" x="542.1" y="403.1">REVISION</text>
<g font-size="2.3">
<text x="338" y="359.6">DIMENSION UNITS</text>
<text x="363.8" y="359.6">SCALE</text>
<text x="455.3" y="403.1">DOCUMENT NUMBER</text>
<text x="517.3" y="403.1">DOC TYPE</text>
<text x="529.8" y="403.1">DOC PART</text>
<text x="377.9" y="417.6">THIRD ANGLE PROJECTION</text>
<text x="415.9" y="417.6">DRAWING</text>
<text x="439.2" y="417.6">SERIES</text>
<text x="455.3" y="417.6">MATERIAL NUMBER</text>
<text x="488.4" y="417.6">CUSTOMER</text>
<text x="532.3" y="417.6">SHEET NUMBER</text>
</g>
<g font-size="1.1">
<text x="5" y="428.3">FORMAT: master-tb-prod-C</text>
<text x="5" y="429.7">REVISION: J1</text>
<text x="5" y="431.1">DATE: 2021/05/01</text>
</g>
</svg>
